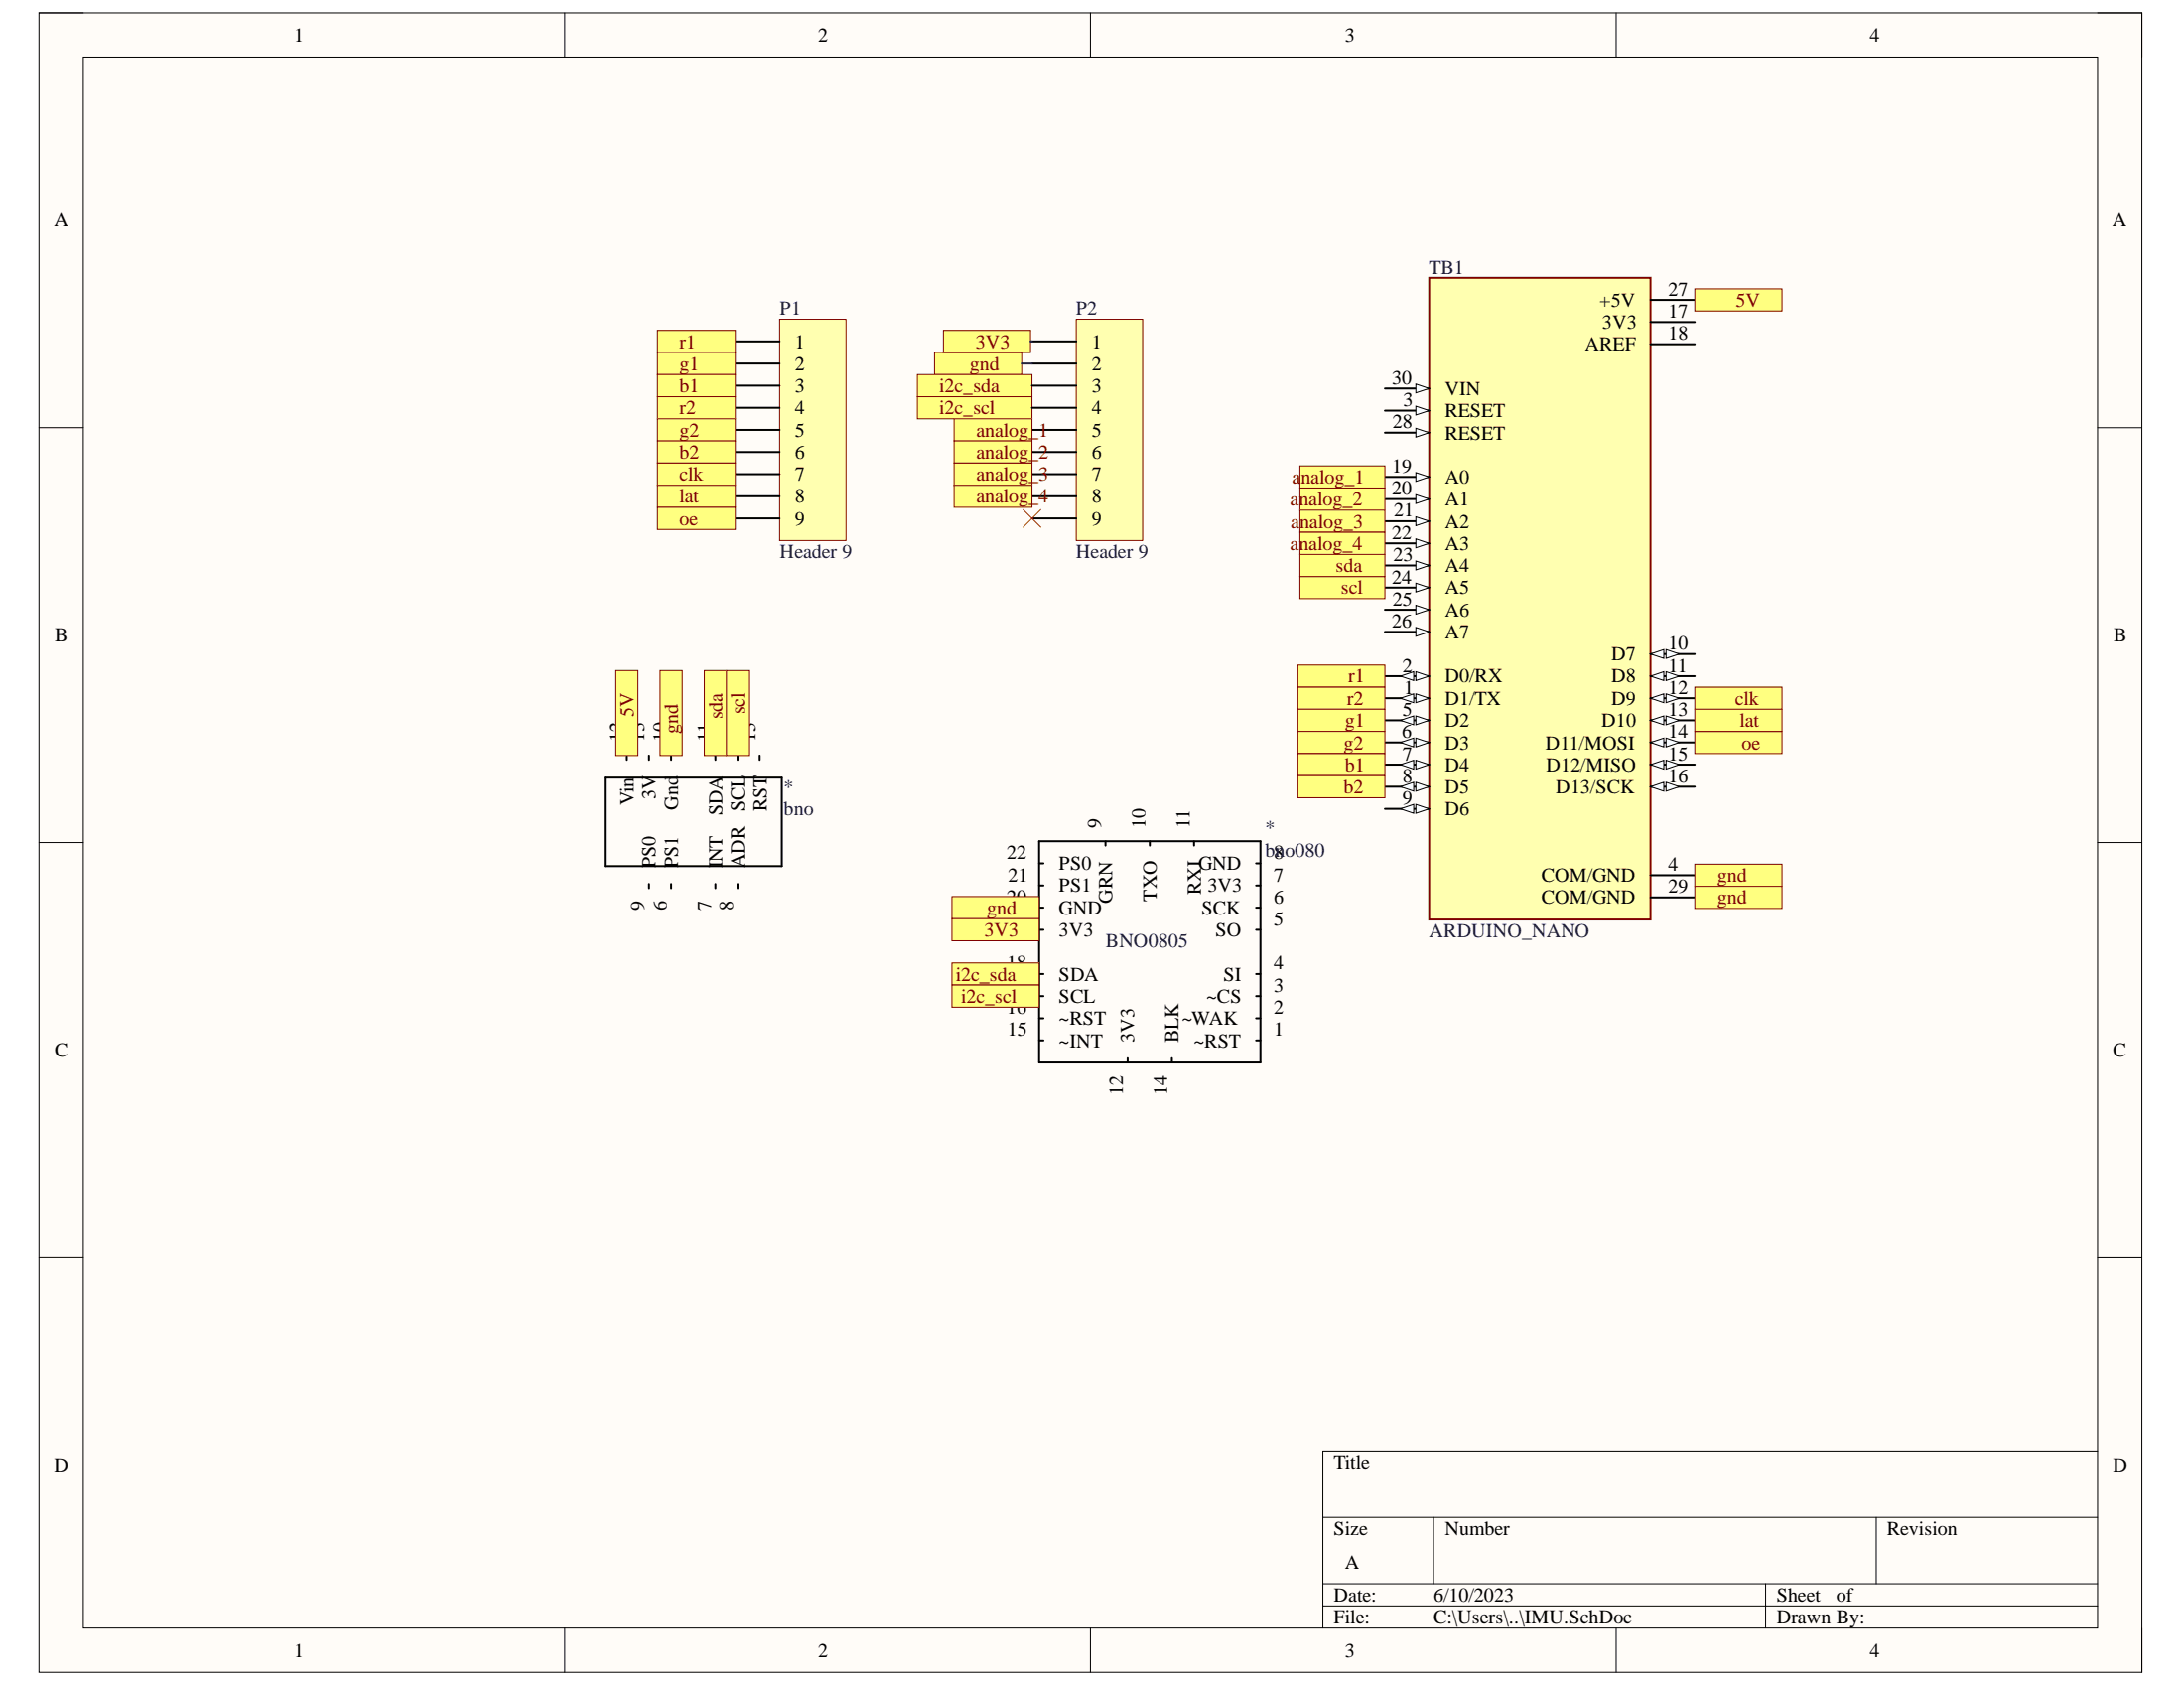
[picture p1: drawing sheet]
<svg xmlns="http://www.w3.org/2000/svg" width="279mm" height="216mm" viewBox="0 0 279 216" stroke-linecap="round" stroke-linejoin="round" font-family="sans-serif">
<path d="M5 1.6h269v212.3h-269z" fill-rule="evenodd" fill="#fffcf8"/>
<path d="M5 1.6h269v212.3h-269z" fill="none" stroke="#000" stroke-width=".13"/>
<path d="M10.7 7.3h257.6v200.9h-257.6z" fill-rule="evenodd" fill="#fffcf8"/>
<g fill="none" stroke="#000" stroke-width=".13">
<path d="M5 1.6h5.7M10.7 7.3h257.6v200.9h-257.6zM72.2 1.6v5.7M139.5 1.6v5.7M206.8 1.6v5.7M268.3 1.6h5.7v5.7M5 54.7h5.7M268.3 54.7h5.7M5 107.8h5.7M268.3 107.8h5.7M5 160.8h5.7M268.3 160.8h5.7"/>
<path d="M169.2 194.1h99.1M183.4 194.1v8.5M240 194.1v8.5M268.3 185.6h-99.1v22.6M72.2 208.2v5.7M139.5 208.2v5.7M169.2 202.6h99.1M169.2 205.4h99.1M206.8 208.2v5.7M225.9 202.6v5.6M274 208.2v5.7"/>
</g>
<path d="M119.6 45.1h11.1v2.8h-11.1z" fill-rule="evenodd" fill="#ffff80"/>
<path d="M119.6 45.1h11.1v2.8h-11.1z" fill="none" stroke="#800000" stroke-width=".13"/>
<path d="M120.7 42.3h11.1v2.8h-11.1z" fill-rule="evenodd" fill="#ffff80"/>
<path d="M120.7 42.3h11.1v2.8h-11.1z" fill="none" stroke="#800000" stroke-width=".13"/>
<path d="M117.4 47.9h14.6v2.8h-14.6z" fill-rule="evenodd" fill="#ffff80"/>
<path d="M117.4 47.9h14.6v2.8h-14.6z" fill="none" stroke="#800000" stroke-width=".13"/>
<path d="M117.4 50.7h14.6v2.9h-14.6z" fill-rule="evenodd" fill="#ffff80"/>
<path d="M117.4 50.7h14.6v2.9h-14.6z" fill="none" stroke="#800000" stroke-width=".13"/>
<path d="M137.7 40.8h8.5v28.3h-8.5z" fill-rule="evenodd" fill="#ffffb0"/>
<path d="M137.7 40.8h8.5v28.3h-8.5z" fill="none" stroke="#800000" stroke-width=".13"/>
<path d="M132 43.7h5.7M132 46.5h5.7M132 49.3h5.7M132 52.2h5.7M132 55h5.7M132 57.8h5.7M132 60.6h5.7M132 63.5h5.7M132 66.3h5.7" fill="none" stroke="#000" stroke-width=".25"/>
<path d="M122.1 53.6h9.9v2.8h-9.9z" fill-rule="evenodd" fill="#ffff80"/>
<path d="M122.1 53.6h9.9v2.8h-9.9z" fill="none" stroke="#800000" stroke-width=".13"/>
<path d="M122.1 56.4h9.9v2.8h-9.9z" fill-rule="evenodd" fill="#ffff80"/>
<path d="M122.1 56.4h9.9v2.8h-9.9z" fill="none" stroke="#800000" stroke-width=".13"/>
<path d="M122.1 59.2h9.9v2.9h-9.9z" fill-rule="evenodd" fill="#ffff80"/>
<path d="M122.1 59.2h9.9v2.9h-9.9z" fill="none" stroke="#800000" stroke-width=".13"/>
<path d="M122.1 62.1h9.9v2.8h-9.9z" fill-rule="evenodd" fill="#ffff80"/>
<path d="M122.1 62.1h9.9v2.8h-9.9z" fill="none" stroke="#800000" stroke-width=".13"/>
<path d="M99.7 40.8h8.5v28.3h-8.5z" fill-rule="evenodd" fill="#ffffb0"/>
<path d="M99.7 40.8h8.5v28.3h-8.5z" fill="none" stroke="#800000" stroke-width=".13"/>
<path d="M94.1 43.7h5.6M94.1 46.5h5.6M94.1 49.3h5.6M94.1 52.2h5.6M94.1 55h5.6M94.1 57.8h5.6M94.1 60.6h5.6M94.1 63.5h5.6M94.1 66.3h5.6" fill="none" stroke="#000" stroke-width=".25"/>
<path d="M84.1 42.3h10v2.8h-10z" fill-rule="evenodd" fill="#ffff80"/>
<path d="M84.1 42.3h10v2.8h-10z" fill="none" stroke="#800000" stroke-width=".13"/>
<path d="M84.1 45.1h10v2.8h-10z" fill-rule="evenodd" fill="#ffff80"/>
<path d="M84.1 45.1h10v2.8h-10z" fill="none" stroke="#800000" stroke-width=".13"/>
<path d="M84.1 47.9h10v2.8h-10z" fill-rule="evenodd" fill="#ffff80"/>
<path d="M84.1 47.9h10v2.8h-10z" fill="none" stroke="#800000" stroke-width=".13"/>
<path d="M84.1 50.7h10v2.9h-10z" fill-rule="evenodd" fill="#ffff80"/>
<path d="M84.1 50.7h10v2.9h-10z" fill="none" stroke="#800000" stroke-width=".13"/>
<path d="M84.1 53.6h10v2.8h-10z" fill-rule="evenodd" fill="#ffff80"/>
<path d="M84.1 53.6h10v2.8h-10z" fill="none" stroke="#800000" stroke-width=".13"/>
<path d="M84.1 56.4h10v2.8h-10z" fill-rule="evenodd" fill="#ffff80"/>
<path d="M84.1 56.4h10v2.8h-10z" fill="none" stroke="#800000" stroke-width=".13"/>
<path d="M84.1 59.2h10v2.9h-10z" fill-rule="evenodd" fill="#ffff80"/>
<path d="M84.1 59.2h10v2.9h-10z" fill="none" stroke="#800000" stroke-width=".13"/>
<path d="M84.1 62.1h10v2.8h-10z" fill-rule="evenodd" fill="#ffff80"/>
<path d="M84.1 62.1h10v2.8h-10z" fill="none" stroke="#800000" stroke-width=".13"/>
<path d="M84.1 64.9h10v2.8h-10z" fill-rule="evenodd" fill="#ffff80"/>
<path d="M84.1 64.9h10v2.8h-10z" fill="none" stroke="#800000" stroke-width=".13"/>
<path d="M130.9 65.2l2.3 2.2M133.2 65.2l-2.3 2.2" fill="none" stroke="#f00" stroke-width=".13"/>
<path d="M182.8 35.5h28.4v82.1h-28.4z" fill-rule="evenodd" fill="#ffffb0"/>
<path d="M182.8 35.5h28.4v82.1h-28.4z" fill="none" stroke="#800000" stroke-width=".25"/>
<path d="M177.2 49.7h5.6" fill="none" stroke="#000" stroke-width=".25"/>
<path d="M181.1 49.1l1.7 .6-1.7 .5z" fill="#f8fcff"/>
<path d="M181.1 49.1l1.7 .6-1.7 .5z" fill="none" stroke="#000" stroke-width=".13"/>
<path d="M177.2 52.5h5.6" fill="none" stroke="#000" stroke-width=".25"/>
<path d="M181.1 51.9l1.7 .6-1.7 .6z" fill="#f8fcff"/>
<path d="M181.1 51.9l1.7 .6-1.7 .6z" fill="none" stroke="#000" stroke-width=".13"/>
<path d="M177.2 55.3h5.6" fill="none" stroke="#000" stroke-width=".25"/>
<path d="M181.1 54.8l1.7 .5-1.7 .6z" fill="#f8fcff"/>
<path d="M181.1 54.8l1.7 .5-1.7 .6z" fill="none" stroke="#000" stroke-width=".13"/>
<path d="M177.2 61h5.6" fill="none" stroke="#000" stroke-width=".25"/>
<path d="M181.1 60.4l1.7 .6-1.7 .6z" fill="#f8fcff"/>
<path d="M181.1 60.4l1.7 .6-1.7 .6z" fill="none" stroke="#000" stroke-width=".13"/>
<path d="M177.2 63.8h5.6" fill="none" stroke="#000" stroke-width=".25"/>
<path d="M181.1 63.3l1.7 .5-1.7 .6z" fill="#f8fcff"/>
<path d="M181.1 63.3l1.7 .5-1.7 .6z" fill="none" stroke="#000" stroke-width=".13"/>
<path d="M177.2 66.7h5.6" fill="none" stroke="#000" stroke-width=".25"/>
<path d="M181.1 66.1l1.7 .6-1.7 .5z" fill="#f8fcff"/>
<path d="M181.1 66.1l1.7 .6-1.7 .5z" fill="none" stroke="#000" stroke-width=".13"/>
<path d="M177.2 69.5h5.6" fill="none" stroke="#000" stroke-width=".25"/>
<path d="M181.1 68.9l1.7 .6-1.7 .6z" fill="#f8fcff"/>
<path d="M181.1 68.9l1.7 .6-1.7 .6z" fill="none" stroke="#000" stroke-width=".13"/>
<path d="M177.2 72.3h5.6" fill="none" stroke="#000" stroke-width=".25"/>
<path d="M181.1 71.8l1.7 .5-1.7 .6z" fill="#f8fcff"/>
<path d="M181.1 71.8l1.7 .5-1.7 .6z" fill="none" stroke="#000" stroke-width=".13"/>
<path d="M177.2 75.2h5.6" fill="none" stroke="#000" stroke-width=".25"/>
<path d="M181.1 74.6l1.7 .6-1.7 .5z" fill="#f8fcff"/>
<path d="M181.1 74.6l1.7 .6-1.7 .5z" fill="none" stroke="#000" stroke-width=".13"/>
<path d="M177.2 78h5.6" fill="none" stroke="#000" stroke-width=".25"/>
<path d="M181.1 77.4l1.7 .6-1.7 .5z" fill="#f8fcff"/>
<path d="M181.1 77.4l1.7 .6-1.7 .5z" fill="none" stroke="#000" stroke-width=".13"/>
<path d="M177.2 80.8h5.6" fill="none" stroke="#000" stroke-width=".25"/>
<path d="M181.1 80.2l1.7 .6-1.7 .6z" fill="#f8fcff"/>
<path d="M181.1 80.2l1.7 .6-1.7 .6z" fill="none" stroke="#000" stroke-width=".13"/>
<path d="M177.2 86.5h5.6" fill="none" stroke="#000" stroke-width=".25"/>
<path d="M181.1 85.9l1.7 .6-1.7 .5z" fill="#f8fcff"/>
<path d="M181.1 85.9l1.7 .6-1.7 .5z" fill="none" stroke="#000" stroke-width=".13"/>
<path d="M179.2 86.5l1.7-.6v1.1z" fill="#f8fcff"/>
<path d="M179.2 86.5l1.7-.6v1.1z" fill="none" stroke="#000" stroke-width=".13"/>
<path d="M177.2 89.3h5.6" fill="none" stroke="#000" stroke-width=".25"/>
<path d="M181.1 88.7l1.7 .6-1.7 .6z" fill="#f8fcff"/>
<path d="M181.1 88.7l1.7 .6-1.7 .6z" fill="none" stroke="#000" stroke-width=".13"/>
<path d="M179.2 89.3l1.7-.6v1.2z" fill="#f8fcff"/>
<path d="M179.2 89.3l1.7-.6v1.2z" fill="none" stroke="#000" stroke-width=".13"/>
<path d="M177.2 92.1h5.6" fill="none" stroke="#000" stroke-width=".25"/>
<path d="M181.1 91.6l1.7 .5-1.7 .6z" fill="#f8fcff"/>
<path d="M181.1 91.6l1.7 .5-1.7 .6z" fill="none" stroke="#000" stroke-width=".13"/>
<path d="M179.2 92.1l1.7-.5v1.1z" fill="#f8fcff"/>
<path d="M179.2 92.1l1.7-.5v1.1z" fill="none" stroke="#000" stroke-width=".13"/>
<path d="M177.2 95h5.6" fill="none" stroke="#000" stroke-width=".25"/>
<path d="M181.1 94.4l1.7 .6-1.7 .5z" fill="#f8fcff"/>
<path d="M181.1 94.4l1.7 .6-1.7 .5z" fill="none" stroke="#000" stroke-width=".13"/>
<path d="M179.2 95l1.7-.6v1.1z" fill="#f8fcff"/>
<path d="M179.2 95l1.7-.6v1.1z" fill="none" stroke="#000" stroke-width=".13"/>
<path d="M177.2 97.8h5.6" fill="none" stroke="#000" stroke-width=".25"/>
<path d="M181.1 97.2l1.7 .6-1.7 .6z" fill="#f8fcff"/>
<path d="M181.1 97.2l1.7 .6-1.7 .6z" fill="none" stroke="#000" stroke-width=".13"/>
<path d="M179.2 97.8l1.7-.6v1.2z" fill="#f8fcff"/>
<path d="M179.2 97.8l1.7-.6v1.2z" fill="none" stroke="#000" stroke-width=".13"/>
<path d="M177.2 100.6h5.6" fill="none" stroke="#000" stroke-width=".25"/>
<path d="M181.1 100.1l1.7 .5-1.7 .6z" fill="#f8fcff"/>
<path d="M181.1 100.1l1.7 .5-1.7 .6z" fill="none" stroke="#000" stroke-width=".13"/>
<path d="M179.2 100.6l1.7-.5v1.1z" fill="#f8fcff"/>
<path d="M179.2 100.6l1.7-.5v1.1z" fill="none" stroke="#000" stroke-width=".13"/>
<path d="M177.2 103.5h5.6" fill="none" stroke="#000" stroke-width=".25"/>
<path d="M181.1 102.9l1.7 .6-1.7 .5z" fill="#f8fcff"/>
<path d="M181.1 102.9l1.7 .6-1.7 .5z" fill="none" stroke="#000" stroke-width=".13"/>
<path d="M179.2 103.5l1.7-.6v1.1z" fill="#f8fcff"/>
<path d="M179.2 103.5l1.7-.6v1.1z" fill="none" stroke="#000" stroke-width=".13"/>
<path d="M211.2 38.4h5.6M211.2 41.2h5.6M211.2 44h5.6M211.2 83.7h5.6" fill="none" stroke="#000" stroke-width=".25"/>
<path d="M211.2 83.7l1.7-.6v1.1z" fill="#f8fcff"/>
<path d="M211.2 83.7l1.7-.6v1.1z" fill="none" stroke="#000" stroke-width=".13"/>
<path d="M213.1 83.1l1.7 .6-1.7 .5z" fill="#f8fcff"/>
<path d="M213.1 83.1l1.7 .6-1.7 .5z" fill="none" stroke="#000" stroke-width=".13"/>
<path d="M211.2 86.5h5.6" fill="none" stroke="#000" stroke-width=".25"/>
<path d="M211.2 86.5l1.7-.6v1.1z" fill="#f8fcff"/>
<path d="M211.2 86.5l1.7-.6v1.1z" fill="none" stroke="#000" stroke-width=".13"/>
<path d="M213.1 85.9l1.7 .6-1.7 .5z" fill="#f8fcff"/>
<path d="M213.1 85.9l1.7 .6-1.7 .5z" fill="none" stroke="#000" stroke-width=".13"/>
<path d="M211.2 89.3h5.6" fill="none" stroke="#000" stroke-width=".25"/>
<path d="M211.2 89.3l1.7-.6v1.2z" fill="#f8fcff"/>
<path d="M211.2 89.3l1.7-.6v1.2z" fill="none" stroke="#000" stroke-width=".13"/>
<path d="M213.1 88.7l1.7 .6-1.7 .6z" fill="#f8fcff"/>
<path d="M213.1 88.7l1.7 .6-1.7 .6z" fill="none" stroke="#000" stroke-width=".13"/>
<path d="M211.2 92.1h5.6" fill="none" stroke="#000" stroke-width=".25"/>
<path d="M211.2 92.1l1.7-.5v1.1z" fill="#f8fcff"/>
<path d="M211.2 92.1l1.7-.5v1.1z" fill="none" stroke="#000" stroke-width=".13"/>
<path d="M213.1 91.6l1.7 .5-1.7 .6z" fill="#f8fcff"/>
<path d="M213.1 91.6l1.7 .5-1.7 .6z" fill="none" stroke="#000" stroke-width=".13"/>
<path d="M211.2 95h5.6" fill="none" stroke="#000" stroke-width=".25"/>
<path d="M211.2 95l1.7-.6v1.1z" fill="#f8fcff"/>
<path d="M211.2 95l1.7-.6v1.1z" fill="none" stroke="#000" stroke-width=".13"/>
<path d="M213.1 94.4l1.7 .6-1.7 .5z" fill="#f8fcff"/>
<path d="M213.1 94.4l1.7 .6-1.7 .5z" fill="none" stroke="#000" stroke-width=".13"/>
<path d="M211.2 97.8h5.6" fill="none" stroke="#000" stroke-width=".25"/>
<path d="M211.2 97.8l1.7-.6v1.2z" fill="#f8fcff"/>
<path d="M211.2 97.8l1.7-.6v1.2z" fill="none" stroke="#000" stroke-width=".13"/>
<path d="M213.1 97.2l1.7 .6-1.7 .6z" fill="#f8fcff"/>
<path d="M213.1 97.2l1.7 .6-1.7 .6z" fill="none" stroke="#000" stroke-width=".13"/>
<path d="M211.2 100.6h5.6" fill="none" stroke="#000" stroke-width=".25"/>
<path d="M211.2 100.6l1.7-.5v1.1z" fill="#f8fcff"/>
<path d="M211.2 100.6l1.7-.5v1.1z" fill="none" stroke="#000" stroke-width=".13"/>
<path d="M213.1 100.1l1.7 .5-1.7 .6z" fill="#f8fcff"/>
<path d="M213.1 100.1l1.7 .5-1.7 .6z" fill="none" stroke="#000" stroke-width=".13"/>
<g fill="none" stroke="#000" stroke-width=".25">
<path d="M77.4 99.5h22.6v11.3h-22.6zM80.2 96.6v.6M83 96.6v.6M85.9 96.6v.6M91.5 96.6v.6M94.4 96.6v.6M97.2 96.6v.6M83 113.1v.5M85.9 113.1v.5M91.5 113.1v.5M94.4 113.1v.5M211.2 111.9h5.6"/>
<path d="M211.2 114.8h5.6"/>
</g>
<path d="M216.8 110.5h11.2v2.9h-11.2z" fill-rule="evenodd" fill="#ffff80"/>
<path d="M216.8 110.5h11.2v2.9h-11.2z" fill="none" stroke="#800000" stroke-width=".13"/>
<path d="M216.8 113.4h11.2v2.8h-11.2z" fill-rule="evenodd" fill="#ffff80"/>
<path d="M216.8 113.4h11.2v2.8h-11.2z" fill="none" stroke="#800000" stroke-width=".13"/>
<path d="M78.8 85.8h2.8v10.8h-2.8z" fill-rule="evenodd" fill="#ffff80"/>
<path d="M78.8 85.8h2.8v10.8h-2.8z" fill="none" stroke="#800000" stroke-width=".13"/>
<path d="M84.4 85.8h2.9v10.8h-2.9z" fill-rule="evenodd" fill="#ffff80"/>
<path d="M84.4 85.8h2.9v10.8h-2.9z" fill="none" stroke="#800000" stroke-width=".13"/>
<path d="M166.3 73.7h10.9v2.9h-10.9z" fill-rule="evenodd" fill="#ffff80"/>
<path d="M166.3 73.7h10.9v2.9h-10.9z" fill="none" stroke="#800000" stroke-width=".13"/>
<path d="M166.3 70.9h10.9v2.8h-10.9z" fill-rule="evenodd" fill="#ffff80"/>
<path d="M166.3 70.9h10.9v2.8h-10.9z" fill="none" stroke="#800000" stroke-width=".13"/>
<path d="M166.3 59.6h10.9v2.8h-10.9z" fill-rule="evenodd" fill="#ffff80"/>
<path d="M166.3 59.6h10.9v2.8h-10.9z" fill="none" stroke="#800000" stroke-width=".13"/>
<path d="M166.3 62.4h10.9v2.8h-10.9z" fill-rule="evenodd" fill="#ffff80"/>
<path d="M166.3 62.4h10.9v2.8h-10.9z" fill="none" stroke="#800000" stroke-width=".13"/>
<path d="M166.3 65.2h10.9v2.9h-10.9z" fill-rule="evenodd" fill="#ffff80"/>
<path d="M166.3 65.2h10.9v2.9h-10.9z" fill="none" stroke="#800000" stroke-width=".13"/>
<path d="M166.3 68.1h10.9v2.8h-10.9z" fill-rule="evenodd" fill="#ffff80"/>
<path d="M166.3 68.1h10.9v2.8h-10.9z" fill="none" stroke="#800000" stroke-width=".13"/>
<path d="M216.8 93.5h11.2v2.9h-11.2z" fill-rule="evenodd" fill="#ffff80"/>
<path d="M216.8 93.5h11.2v2.9h-11.2z" fill="none" stroke="#800000" stroke-width=".13"/>
<path d="M216.8 90.7h11.2v2.8h-11.2z" fill-rule="evenodd" fill="#ffff80"/>
<path d="M216.8 90.7h11.2v2.8h-11.2z" fill="none" stroke="#800000" stroke-width=".13"/>
<path d="M216.8 87.9h11.2v2.8h-11.2z" fill-rule="evenodd" fill="#ffff80"/>
<path d="M216.8 87.9h11.2v2.8h-11.2z" fill="none" stroke="#800000" stroke-width=".13"/>
<path d="M166 85.1h11.2v2.8h-11.2z" fill-rule="evenodd" fill="#ffff80"/>
<path d="M166 85.1h11.2v2.8h-11.2z" fill="none" stroke="#800000" stroke-width=".13"/>
<path d="M166 87.9h11.2v2.8h-11.2z" fill-rule="evenodd" fill="#ffff80"/>
<path d="M166 87.9h11.2v2.8h-11.2z" fill="none" stroke="#800000" stroke-width=".13"/>
<path d="M166 90.7h11.2v2.8h-11.2z" fill-rule="evenodd" fill="#ffff80"/>
<path d="M166 90.7h11.2v2.8h-11.2z" fill="none" stroke="#800000" stroke-width=".13"/>
<path d="M166 93.5h11.2v2.9h-11.2z" fill-rule="evenodd" fill="#ffff80"/>
<path d="M166 93.5h11.2v2.9h-11.2z" fill="none" stroke="#800000" stroke-width=".13"/>
<path d="M166 96.4h11.2v2.8h-11.2z" fill-rule="evenodd" fill="#ffff80"/>
<path d="M166 96.4h11.2v2.8h-11.2z" fill="none" stroke="#800000" stroke-width=".13"/>
<path d="M166 99.2h11.2v2.8h-11.2z" fill-rule="evenodd" fill="#ffff80"/>
<path d="M166 99.2h11.2v2.8h-11.2z" fill="none" stroke="#800000" stroke-width=".13"/>
<g fill="none" stroke="#000" stroke-width=".25">
<path d="M132.9 107.6h28.4v28.3h-28.4zM132.9 110.4h.6M132.9 113.3h.6M132.9 116.1h.6M132.9 118.9h.6M141.4 107.6v.6M147.1 107.6v.6M152.8 107.6v.6M160.7 110.4h.6M160.7 113.3h.6M160.7 116.1h.6M160.7 118.9h.6"/>
<path d="M132.9 124.6h.6M132.9 127.4h.6M132.9 130.2h.6M132.9 133.1h.6M144.3 135.3v.6M149.9 135.3v.6M160.7 124.6h.6M160.7 127.4h.6M160.7 130.2h.6M160.7 133.1h.6"/>
</g>
<path d="M121.8 114.7h11.1v2.8h-11.1z" fill-rule="evenodd" fill="#ffff80"/>
<path d="M121.8 114.7h11.1v2.8h-11.1z" fill="none" stroke="#800000" stroke-width=".13"/>
<path d="M121.8 117.5h11.1v2.8h-11.1z" fill-rule="evenodd" fill="#ffff80"/>
<path d="M121.8 117.5h11.1v2.8h-11.1z" fill="none" stroke="#800000" stroke-width=".13"/>
<path d="M121.8 123.2h11.1v2.8h-11.1z" fill-rule="evenodd" fill="#ffff80"/>
<path d="M121.8 123.2h11.1v2.8h-11.1z" fill="none" stroke="#800000" stroke-width=".13"/>
<path d="M121.8 126h11.1v2.8h-11.1z" fill-rule="evenodd" fill="#ffff80"/>
<path d="M121.8 126h11.1v2.8h-11.1z" fill="none" stroke="#800000" stroke-width=".13"/>
<path d="M130.7 46.5h1.3M131.8 43.7h.2" fill="none" stroke="#000080" stroke-width=".25"/>
<path d="M216.8 36.9h11.2v2.9h-11.2z" fill-rule="evenodd" fill="#ffff80"/>
<path d="M216.8 36.9h11.2v2.9h-11.2z" fill="none" stroke="#800000" stroke-width=".13"/>
<text font-size="10.9" fill="#800000" x="92.8" y="93.3">POscl</text>
<g font-size="2.5">
<text x="37.6" y="5.3">1</text>
<text x="104.7" y="5.3">2</text>
<text x="172.1" y="5.3">3</text>
<text x="239.2" y="5.3">4</text>
<text x="6.9" y="29">A</text>
<text x="270.2" y="29">A</text>
<text x="204.6" y="39.2">+5V</text>
<text x="213.4" y="37.8">27</text>
<text x="213.4" y="40.7">17</text>
<text x="101.7" y="44.5">1</text>
<text x="101.7" y="47.3">2</text>
<text x="139.7" y="44.5">1</text>
<text x="139.7" y="47.3">2</text>
<text x="202.8" y="44.9">AREF</text>
<text x="205" y="42">3V3</text>
<text x="213.4" y="43.4">18</text>
<text x="101.7" y="50.2">3</text>
<text x="101.7" y="53">4</text>
<text x="139.7" y="50.2">3</text>
<text x="139.7" y="53">4</text>
<text x="178.1" y="49.1">30</text>
<text x="179.5" y="52">3</text>
<text x="184.8" y="50.5">VIN</text>
<text x="184.8" y="53.3">RESET</text>
<text x="101.7" y="55.9">5</text>
<text x="101.7" y="58.7">6</text>
<text x="139.7" y="55.9">5</text>
<text x="139.7" y="58.7">6</text>
<text x="178.2" y="54.8">28</text>
<text x="184.8" y="56.2">RESET</text>
<text x="101.7" y="61.5">7</text>
<text x="101.7" y="64.3">8</text>
<text x="139.7" y="61.5">7</text>
<text x="139.7" y="64.3">8</text>
<text x="178.1" y="60.4">19</text>
<text x="178.1" y="63.3">20</text>
<text x="184.8" y="61.9">A0</text>
<text x="184.8" y="64.7">A1</text>
<text x="101.7" y="67.2">9</text>
<text x="139.7" y="67.2">9</text>
<text x="178.1" y="69">22</text>
<text x="178.2" y="71.8">23</text>
<text x="178.3" y="66.1">21</text>
<text x="184.8" y="67.5">A2</text>
<text x="184.8" y="70.3">A3</text>
<text x="178.1" y="74.6">24</text>
<text x="178.2" y="77.4">25</text>
<text x="184.8" y="73.2">A4</text>
<text x="184.8" y="76">A5</text>
<text x="7" y="82.1">B</text>
<text x="178.1" y="80.3">26</text>
<text x="184.8" y="78.9">A6</text>
<text x="184.8" y="81.6">A7</text>
<text x="213.4" y="83.1">10</text>
<text x="270.4" y="82.1">B</text>
<text x="179.4" y="86">2</text>
<text x="179.6" y="88.7">1</text>
<text x="184.8" y="87.3">D0/RX</text>
<text x="206.2" y="84.5">D7</text>
<text x="206.2" y="87.3">D8</text>
<text x="213.4" y="86">11</text>
<text x="213.4" y="88.7">12</text>
<text x="79.7" y="94.9" transform="rotate(-90 79.7 94.9)">12</text>
<text x="82.4" y="94.9" transform="rotate(-90 82.4 94.9)">13</text>
<text x="85.3" y="94.9" transform="rotate(-90 85.3 94.9)">10</text>
<text x="91" y="94.9" transform="rotate(-90 91 94.9)">11</text>
<text x="93.8" y="94.9" transform="rotate(-90 93.8 94.9)">14</text>
<text x="96.7" y="94.9" transform="rotate(-90 96.7 94.9)">15</text>
<text x="179.3" y="94.4">6</text>
<text x="179.4" y="91.6">5</text>
<text x="184.8" y="90.2">D1/TX</text>
<text x="184.8" y="93">D2</text>
<text x="184.8" y="95.8">D3</text>
<text x="197.7" y="95.8">D11/MOSI</text>
<text x="204.9" y="93">D10</text>
<text x="206.2" y="90.2">D9</text>
<text x="213.4" y="91.6">13</text>
<text x="213.4" y="94.4">14</text>
<text x="179.4" y="97.3">7</text>
<text x="179.4" y="100.1">8</text>
<text x="184.8" y="98.6">D4</text>
<text x="184.8" y="101.5">D5</text>
<text x="197.8" y="98.6">D12/MISO</text>
<text x="199.1" y="101.5">D13/SCK</text>
<text x="213.4" y="97.3">15</text>
<text x="213.4" y="100.1">16</text>
<text x="81.1" y="103" transform="rotate(-90 81.1 103)">Vin</text>
<text x="83.9" y="102.3" transform="rotate(-90 83.9 102.3)">3V</text>
<text x="86.8" y="103.6" transform="rotate(-90 86.8 103.6)">Gnd</text>
<text x="92.4" y="104.3" transform="rotate(-90 92.4 104.3)">SDA</text>
<text x="95.2" y="103.8" transform="rotate(-90 95.2 103.8)">SCL</text>
<text x="98.1" y="103.8" transform="rotate(-90 98.1 103.8)">RST</text>
<text x="140.9" y="105.9" transform="rotate(-90 140.9 105.9)">9</text>
<text x="146.5" y="105.9" transform="rotate(-90 146.5 105.9)">10</text>
<text x="152.2" y="105.9" transform="rotate(-90 152.2 105.9)">11</text>
<text x="179.4" y="102.9">9</text>
<text x="184.8" y="104.3">D6</text>
<text x="83.9" y="111.1" transform="rotate(-90 83.9 111.1)">PS0</text>
<text x="86.8" y="111.1" transform="rotate(-90 86.8 111.1)">PS1</text>
<text x="92.4" y="111.1" transform="rotate(-90 92.4 111.1)">I</text>
<text x="92.4" y="110.2" transform="rotate(-90 92.4 110.2)">NT</text>
<text x="95.2" y="111.1" transform="rotate(-90 95.2 111.1)">ADR</text>
<text x="128.8" y="109.9">22</text>
<text x="129" y="112.7">21</text>
<text x="135.5" y="111.3">PS0</text>
<text x="153.3" y="111.3">GND</text>
<text x="162.9" y="109.9">8</text>
<text x="162.9" y="112.7">7</text>
<text x="197.2" y="112.8">COM/GND</text>
<text x="213.4" y="111.4">4</text>
<text x="82.4" y="116.5" transform="rotate(-90 82.4 116.5)">9</text>
<text x="85.3" y="116.5" transform="rotate(-90 85.3 116.5)">6</text>
<text x="91" y="116.5" transform="rotate(-90 91 116.5)">7</text>
<text x="93.8" y="116.5" transform="rotate(-90 93.8 116.5)">8</text>
<text x="128.8" y="115.5">20</text>
<text x="128.8" y="118.3">19</text>
<text x="135.5" y="114.1">PS1</text>
<text x="135.5" y="117">GND</text>
<text x="135.5" y="119.8">3V3</text>
<text x="142.3" y="115.5" transform="rotate(-90 142.3 115.5)">GRN</text>
<text x="148" y="115.3" transform="rotate(-90 148 115.3)">TXO</text>
<text x="153.6" y="114.4" transform="rotate(-90 153.6 114.4)">RXI</text>
<text x="153.7" y="117">SCK</text>
<text x="154.5" y="114.1">3V3</text>
<text x="155.5" y="119.8">SO</text>
<text x="162.9" y="115.5">6</text>
<text x="162.9" y="118.3">5</text>
<text x="197.2" y="115.6">COM/GND</text>
<text x="213.4" y="114.2">29</text>
<text x="128.8" y="124">18</text>
<text x="135.5" y="125.4">SDA</text>
<text x="156.5" y="125.4">SI</text>
<text x="162.9" y="124">4</text>
<text x="128.8" y="126.9">17</text>
<text x="128.8" y="129.6">16</text>
<text x="135.5" y="128.3">SCL</text>
<text x="135.5" y="131.1">~RST</text>
<text x="151.2" y="131.1">~WAK</text>
<text x="154.3" y="128.3">~CS</text>
<text x="162.9" y="126.9">3</text>
<text x="162.9" y="129.6">2</text>
<text x="7" y="135.1">C</text>
<text x="128.9" y="132.5">15</text>
<text x="135.5" y="134">~INT</text>
<text x="145.1" y="133.4" transform="rotate(-90 145.1 133.4)">3V3</text>
<text x="150.8" y="133.4" transform="rotate(-90 150.8 133.4)">BLK</text>
<text x="152.7" y="134">~RST</text>
<text x="162.9" y="132.5">1</text>
<text x="270.3" y="135.1">C</text>
<text x="143.7" y="140" transform="rotate(-90 143.7 140)">12</text>
<text x="149.3" y="140" transform="rotate(-90 149.3 140)">14</text>
<text x="6.9" y="188.2">D</text>
<text x="170.6" y="187.9">Title</text>
<text x="270.3" y="188.2">D</text>
<text x="170.6" y="196.3">Size</text>
<text x="184.8" y="196.3">Number</text>
<text x="241.4" y="196.3">Revision</text>
<text x="172.1" y="200.6">A</text>
<text x="170.6" y="204.9">Date:</text>
<text x="170.6" y="207.6">File:</text>
<text x="183.4" y="204.9">6/10/2023</text>
<text x="183.4" y="207.6">C:\Users\..\IMU.SchDoc</text>
<text x="227.3" y="204.9">Sheet</text>
<text x="227.3" y="207.6">Drawn By:</text>
<text x="234.9" y="204.9">of</text>
<text x="37.6" y="212">1</text>
<text x="104.7" y="212">2</text>
<text x="172.1" y="212">3</text>
<text x="239.2" y="212">4</text>
</g>
<g font-size="2.5" fill="#000080">
<text x="182.8" y="35">TB1</text>
<text x="99.8" y="40.3">P1</text>
<text x="137.7" y="40.3">P2</text>
<text x="99.8" y="71.4">Header 9</text>
<text x="137.7" y="71.4">Header 9</text>
<text x="100.3" y="101.4">*</text>
<text x="100.3" y="104.3">bno</text>
<text x="161.8" y="106.7">*</text>
<text x="161.8" y="109.6">bno080</text>
<text x="182.8" y="119.8">ARDUINO_NANO</text>
<text x="141.5" y="121.2">BNO0805</text>
</g>
<g font-size="2.5" fill="#800000">
<text x="222" y="39.2">5V</text>
<text x="86.9" y="44.5">r1</text>
<text x="86.9" y="47.3">g1</text>
<text x="124" y="47.3">gnd</text>
<text x="124.8" y="44.5">3V3</text>
<text x="86.9" y="50.2">b1</text>
<text x="86.9" y="53">r2</text>
<text x="120.2" y="50.2">i2c_sda</text>
<text x="120.2" y="53">i2c_scl</text>
<text x="86.9" y="55.9">g2</text>
<text x="86.9" y="58.7">b2</text>
<text x="124.9" y="55.9">analog_1</text>
<text x="124.9" y="58.7">analog_2</text>
<text x="86.9" y="61.5">clk</text>
<text x="86.9" y="64.3">lat</text>
<text x="124.9" y="61.5">analog_3</text>
<text x="124.9" y="64.3">analog_4</text>
<text x="165.1" y="64.7">analog_2</text>
<text x="165.3" y="61.9">a</text>
<text x="166.4" y="61.9">nalog_1</text>
<text x="86.9" y="67.2">oe</text>
<text x="165.1" y="70.3">analog_4</text>
<text x="165.1" y="67.5">analog_3</text>
<text x="170.9" y="73.2">sda</text>
<text x="171.6" y="76">scl</text>
<text x="172.5" y="87.3">r1</text>
<text x="81.1" y="91.7" transform="rotate(-90 81.1 91.7)">5V</text>
<text x="86.8" y="93.8" transform="rotate(-90 86.8 93.8)">gnd</text>
<text x="92.4" y="92" transform="rotate(-90 92.4 92)">sda</text>
<text x="95.2" y="91.4" transform="rotate(-90 95.2 91.4)">scl</text>
<text x="171.9" y="95.8">g2</text>
<text x="172.1" y="93">g1</text>
<text x="172.3" y="90.2">r2</text>
<text x="222" y="90.2">clk</text>
<text x="222.6" y="93">lat</text>
<text x="222.8" y="95.8">oe</text>
<text x="171.9" y="101.5">b2</text>
<text x="172.1" y="98.6">b1</text>
<text x="219.7" y="112.8">gnd</text>
<text x="125.9" y="119.8">3V3</text>
<text x="126.2" y="117">gnd</text>
<text x="219.7" y="115.6">gnd</text>
<text x="122.3" y="125.4">i2c_sda</text>
<text x="122.9" y="128.3">i2c_scl</text>
</g>
</svg>
